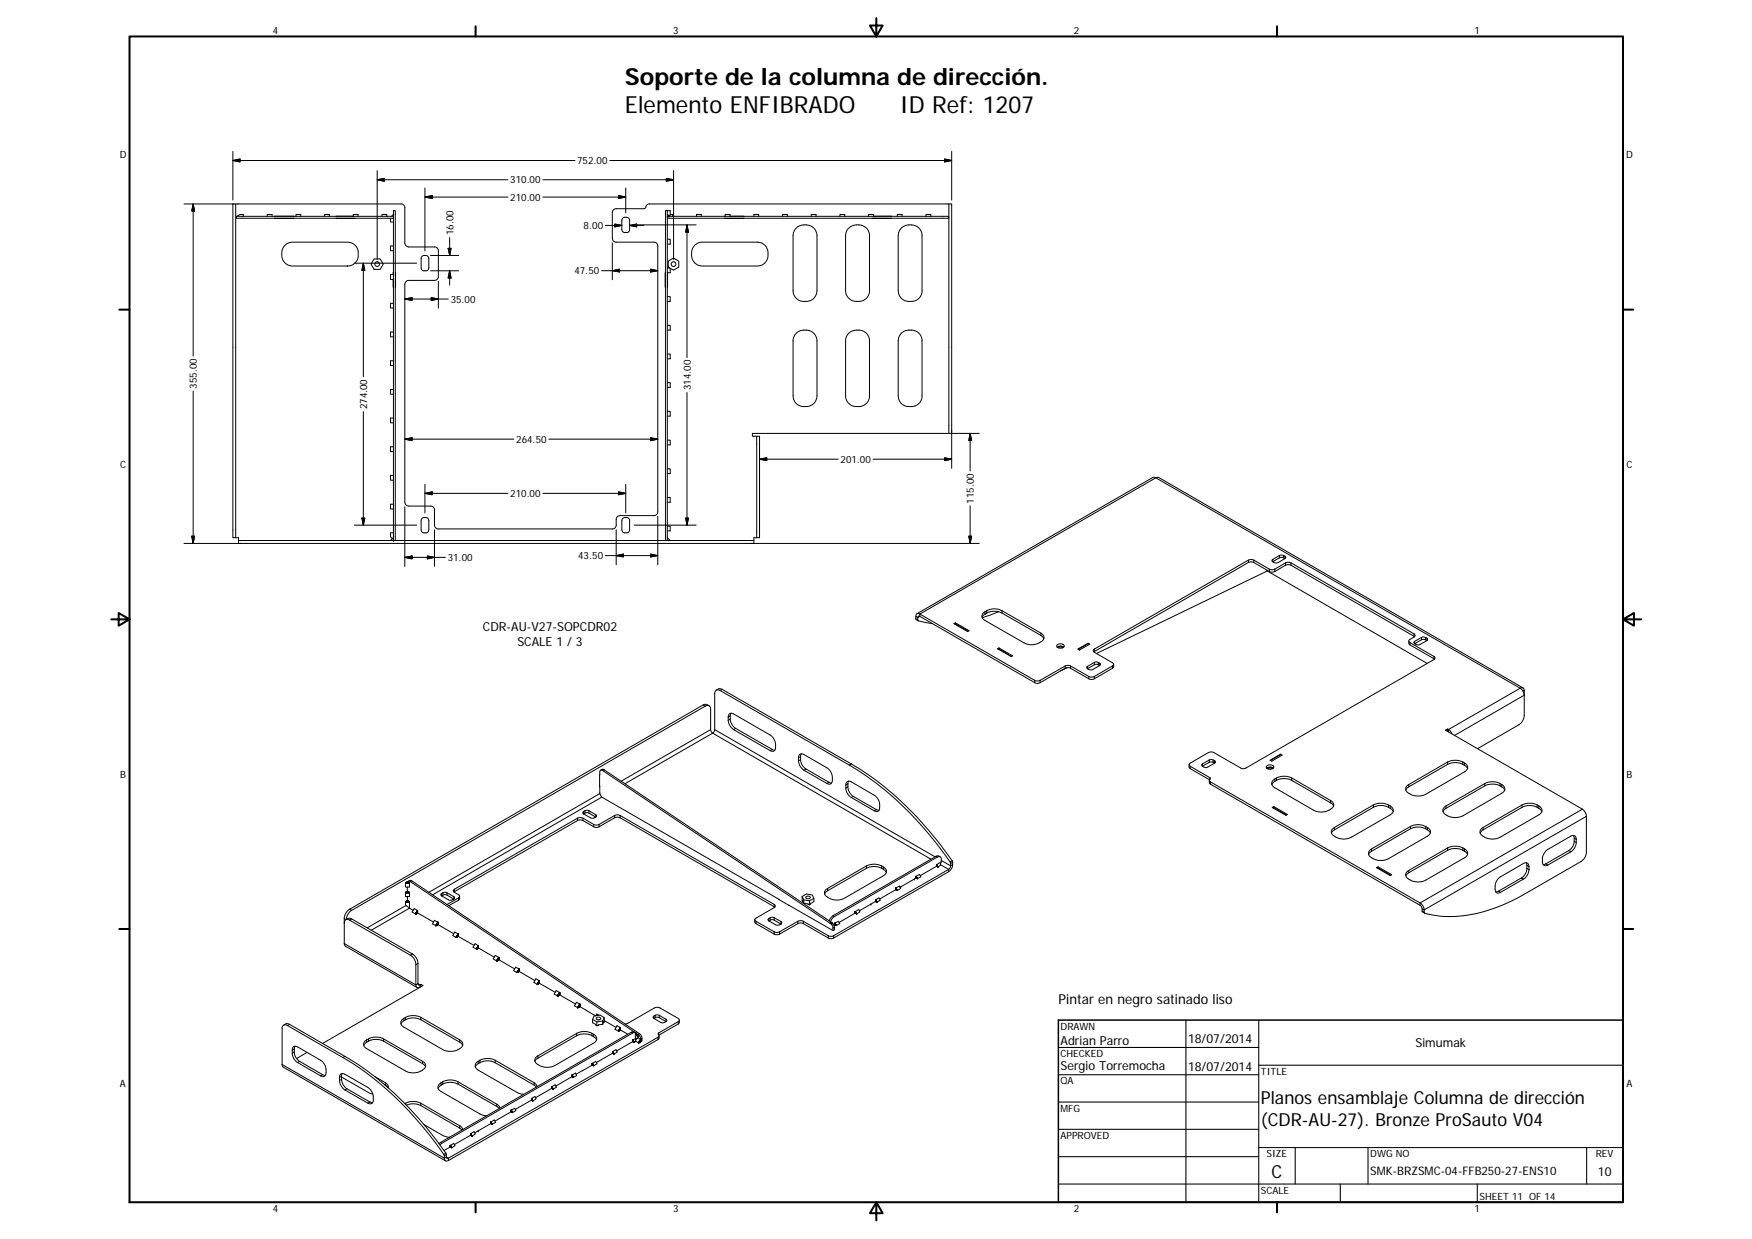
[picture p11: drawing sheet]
<svg xmlns="http://www.w3.org/2000/svg" width="420mm" height="297mm" viewBox="0 0 420 297" stroke-linecap="round" stroke-linejoin="round" font-family="sans-serif">
<g fill="none" stroke="#000" stroke-width=".24">
<path d="M55.8 36.3v11.7M55.8 38.5l1.8-.4v.7zM55.8 38.5h82.1M226.5 38.1l1.7 .4-1.7 .3zM228.2 36.3v11.7M228.2 38.5h-81.9M44.1 48.9h12M46.3 48.9v36.5M46.3 48.9l.4 1.7h-.7zM55.8 48.9h.7v80h-.7zM56.5 48.9h39.7a.87 .87 0 0 1 .9 .9v8.5a.98 .98 0 0 0 .9 .9h6.2a.87 .87 0 0 1 .9 .9v6.2a.9 .9 0 0 1-.9 .9h-6.2a.94 .94 0 0 0-.9 .9v52.3a.98 .98 0 0 0 .9 .9h5.3a.87 .87 0 0 1 .9 .9v3.7a.94 .94 0 0 0 .9 .9h41.7a.87 .87 0 0 0 1-.9v-1.4a.94 .94 0 0 1 .9-.9h8.1a.94 .94 0 0 0 .9-.9v-63.7a.9 .9 0 0 0-.9-.9h-9a.98 .98 0 0 1-1-1v-6.2a.94 .94 0 0 1 1-.9h6.6l.4-.1a1.13 1.13 0 0 1 1-1h71.8M56.8 51.9l.8-.5h.7v.5"/>
<path d="M64.1 51.9v-.5h1.1v.5M65.8 52.3h4.7M68.5 58.7l1.4-.6h13.4a2.89 2.89 0 0 1 2.7 2.5 2.89 2.89 0 0 1-2 3.1l-13.8 .1a2.9 2.9 0 0 1-2.6-2 2.9 2.9 0 0 1 .9-3.1zM70.5 51.8v.1M70.5 51.8l-4.7 .1M71 51.9v-.5h1.1v.5M77.8 51.9v-.5h1.2v.5M80.6 52.3h4.6M80.6 51.9l4.1-.1v-.4h1.2v.5M90.5 43.1l1.7-.3v.7zM90.5 43.1h31.3M90.5 40.9v21.3"/>
<path d="M91.6 51.9v-.5h1.1v.5M93.7 52.3v.9h.6M94.3 51.9h-37.6v.4h37.6M94.3 59h-.6v1.1h.6M94.3 51.4l-.4 .5M94.3 51.9h.1M101.9 45.1v15.1M101.9 47.2l1.7-.3v.7zM101.9 47.2h19.9M107.5 59.5h.7l-.4 1.8zM107.8 56.9v4.4M130.2 47.2h19.9"/>
<path d="M130.2 43.1h31.3M145.1 54h4M146.8 58.2v8.9M147.4 53.7l1.7 .3-1.7 .4zM148.3 46.9l1.8 .3-1.8 .4zM149.3 52.3l.4-.2h.8l.5 .5v2.6l-.5 .6h-.8l-.5-.4-.1-2.6zM150.1 45.1v5.9M151 54l1.7-.3v.7zM151 54h3.4M152.6 53.9h14.4M159.8 42.8l1.7 .3-1.7 .4zM160 51.9h.1"/>
<path d="M160 57.3h.7v1.2h-.7M160 50.5h.7v1M160 51.4l.5 .5h67v.4h-67.5M160.1 51.9h.3M160.3 51.6h.3M160.4 51.7l.9-.3v.5M160.4 51.9h.1M161.5 40.9v21.3M164.8 53.9v31.8M164.8 53.9l.3 1.7h-.7zM166.7 58.7l1.4-.6h13.5a2.89 2.89 0 0 1 2.6 2.5 2.89 2.89 0 0 1-2 3.1l-13.8 .1a2.91 2.91 0 0 1-2.5-2 2.91 2.91 0 0 1 .8-3.1zM167 51.9v-.5h1.2v.5"/>
<path d="M173.8 51.9l.1-.5h1.2v.5M173.8 52.3h4.6M178.4 51.8v.1M180.8 51.9v-.5h1.1v.5M187.7 51.9v-.5h1.1v.5M191 54.6a2.93 2.93 0 0 1 3.1-.6 2.93 2.93 0 0 1 1.8 2.5v13.2a2.9 2.9 0 0 1-2.7 2.6 2.9 2.9 0 0 1-3-2.3v-13.5l.3-1.2zM194.6 51.9v-.5h1.1v.5M201.4 51.9v-.5h1.2v.5M203.4 54.8a2.93 2.93 0 0 1 3.1-.8 2.93 2.93 0 0 1 2 2.5v13.2a2.88 2.88 0 0 1-2.8 2.6 2.88 2.88 0 0 1-2.9-2.6v-13.2l.1-.6zM208.3 51.9v-.5h1.2v.5M209.1 52.3h4.7M213.8 51.8v.1"/>
<path d="M215.2 51.9v-.5h1.1v.5M216 54.8a2.93 2.93 0 0 1 3.1-.8 2.93 2.93 0 0 1 2 2.5v13.2a2.89 2.89 0 0 1-2.6 2.6 2.89 2.89 0 0 1-3-2l-.1-13.8 .2-.9zM222.1 51.9v-.5h1.1v.5M227.6 48.9h.6v55h-.6zM85 63.1h14.9M87.1 63.1l.4 1.7h-.7zM87.1 63.1v27.2M89.7 62.1h1.5l.7 1.2-.7 1.3h-1.5l-.7-1.3zM94.3 67v1.9M94.3 65.3v.5M94.3 65.8h-.6v1.2h.6M94.3 79.6h-.6v1.2h.6"/>
<path d="M94.3 72.7h-.6v1.2h.6M94.8 65.3v3.6M97.1 71.7l1.7-.3v.6zM101.3 61.4a1.15 1.15 0 0 1 1.5 .2v2.6a.81 .81 0 0 1-1.1 .7l-.5-.1-.2-.6v-2.2zM103.2 61.3h6.8M103.2 64.9h6.8M103.4 71.4l1.7 .3-1.7 .3zM105.1 67.4v6.5M107.5 71.7h-10.4M107.8 64.9l.4 1.8h-.7zM107.8 64.9v3.5M144.3 64.9h13.4"/>
<path d="M146.8 64.9l1.8-.4v.7zM156 64.5l1.7 .4-1.7 .3zM159.6 65.3v3.6M160 71.1h.7v1.2h-.7M160 78h.7v1.1h-.7M160 64.2h.6M160.1 65.4l-.1 3.5M160.3 62.6l1.2-.7 1.3 .7v1.5l-1.3 .7-1.2-.7zM160.7 64.3v1.1h-.7M191 79.8a2.94 2.94 0 0 1 3.1-.6 2.94 2.94 0 0 1 1.8 2.5v13.2a2.92 2.92 0 0 1-2.6 2.6 2.92 2.92 0 0 1-3-2l-.1-13.8 .2-.9zM203.7 79.8a2.91 2.91 0 0 1 3-.6 2.91 2.91 0 0 1 1.8 2.5v13.2a2.92 2.92 0 0 1-2.2 2.6 2.92 2.92 0 0 1-3.2-1.4l-.3-1.2v-13.2l.2-.9zM216.3 79.8a2.91 2.91 0 0 1 3-.6 2.91 2.91 0 0 1 1.8 2.5v13.2a2.91 2.91 0 0 1-2.2 2.6 2.91 2.91 0 0 1-3.2-1.4l-.3-1.2v-13.2l.2-.9z"/>
<path d="M46.3 93.8v36.5M87.1 98.7v27.2M94.3 93.4h-.6v1.1h.6M94.3 86.5h-.6v1.1h.6M160 98.6h.7v1.2h-.7M160 84.9h.7v1.1h-.7M160 91.7h.7v1.2h-.7M164.8 94.1v31.8M94.3 107.1h-.6v1.1h.6M94.3 114h-.6v1.1h.6M94.3 100.2h-.6v1.2h.6M97.1 105.3l1.7-.4v.7z"/>
<path d="M97.1 105.3h26.1M101.9 116.1v6.9M101.9 118.3l1.7-.4v.7zM101.9 118.3h19.9M130.2 118.3h19.9M131.6 105.3h26.1M148.3 117.9l1.8 .4-1.8 .3zM150.1 116.1v6.9M156 104.9l1.7 .4-1.7 .3zM160 112.4h.7v1.1h-.7M160 105.5h.7v1.2h-.7M160 119.3h.7v1.1h-.7"/>
<path d="M181.5 104.6h.6v24.3h-.6zM182.1 110.1l1.8-.4v.7zM182.1 110.1h18.9M209.4 110.1h18.8M226.5 109.7l1.7 .4-1.7 .3zM227.6 103.9h-47.2v.7h1.1M228 103.9h6.8M228.2 103.2v9.1M232.7 103.9l.3 1.7h-.7zM232.7 103.9v9M277.2 114.6l87.4 50.4M277.2 114.6l-.7-.1-56.6 32.6"/>
<path d="M277.2 114.6l.7-.1 87.3 50.4M277.2 114.6l-56.6 32.6M44.1 130.3h13.8M46 128.5h.7l-.4 1.8zM56.5 128.9h.1a.41 .41 0 0 1 .5 0 .41 .41 0 0 1 .1 .5v.2M57.2 129.6h123.6v.7h-123.6zM85 125.9h14.9M86.8 124.2h.7l-.4 1.7zM94.3 128.9v-78.4h.5v79.1M94.3 129h.1M94.3 129v.3M94.3 129.3v.3"/>
<path d="M94.3 129.6h.1M94.3 128.9l-.6 .7M94.3 128.9v.7M94.3 120.9h-.6v1.1h.6M94.3 127.7h-.6v1l.4 .5M97.1 121.5v14.3M97.1 133.6l1.7-.3v.7zM97.1 133.6h9.7M101.3 124.2a1.15 1.15 0 0 1 1.5 .3v2.5a.79 .79 0 0 1-1.1 .7l-.5-.1-.2-.6v-2.2zM102.5 133.3l1.7 .3-1.7 .4zM104.2 127v8.8M147.8 133.2l1.7-.4v.7z"/>
<path d="M147.8 127v8.4M149.3 124.3l.4-.2h.8l.5 .5v2.6l-.5 .5h-.8l-.5-.3-.1-2.6zM152.1 125.9h14.9M156 132.8l1.7 .4-1.7 .3zM157.7 133.2h-12.5M157.7 123.8v11.6M160 129.5v-79h-.4v79.1M160 126.1h.7v1.2h-.7M160 129.5v.1M160 128.9l.7 .7M164.4 124.2h.7l-.3 1.7zM180.1 130.3h54.7"/>
<path d="M181.5 128.9h-.1a.41 .41 0 0 0-.5 0 .41 .41 0 0 0-.1 .5v.2M232.3 128.5h.7l-.3 1.8zM232.7 121.3v9M299.4 134.3l.6-.2 .7 .2M299.4 134.3l-37 21.3M299.4 134.9l-37 21.3M299.4 134.3v.6M299.4 134.9l.6-.2 .7 .2M300.7 134.3v.6M300.7 134.3l3.7 2.1M300.7 134.9l3.7 2.1M303.8 136.8l38.5 22.2"/>
<path d="M303.9 136.7l-.3 .4-40.6 19.6M304.4 136.4v.6M304.4 136.4l.5 .2 .8-.2M304.4 137l.5 .2 .8-.2M305.2 134.1l-.2 .2 .2 .4M305.2 134.1v.6M305.7 136.4v.6M306.8 133.7h1M306.8 133.7l-1.6 1M306.8 133.2h1M306.8 133.2l-1.6 .9M306.8 133.2v.5"/>
<path d="M307.8 133.7l.4 .2M307.8 133.2l.4 .1M307.8 133.2v.5M308.2 133.3l.1 .3-.1 .3M308.2 133.9l-1.7 1a1.11 1.11 0 0 1-1.3-.2M308.2 133.4v.5M308.3 134.9v.6M308.3 134.9l.5-.1 .8 .1M308.3 134.9l-2.6 1.5M308.3 135.5l.5-.1 .8 .1M308.3 135.5l-2.6 1.5M309.6 134.9v.6"/>
<path d="M309.6 134.9l29.5 17.1M309.6 135.5l29.5 17M219.6 148.3l.6 .5M219.6 147.8v.5M219.6 148.3l.5 .3M219.6 147.8l.5 .3 .5-.3M220.1 148.6l.1 .2 3.4 .7M220.6 147.8l-.3-.1-.2 .2v.7M220.6 147.2l27.5 15.9M220.6 147.8l27.5 15.9M220.6 147.2a.58 .58 0 0 0-.7-.1 .58 .58 0 0 0-.3 .7M220.6 147.2v.6"/>
<path d="M228.8 149.5l.3-.2 3.3 1.9-.4 .2zM229.1 149.3v.2M229.1 149.5l3.1 1.8M229.1 149.5l-.1 .1M236.2 146.7a1.1 1.1 0 0 0-.7 1 1.1 1.1 0 0 0 .7 1.1l9.4 5.3a3.7 3.7 0 0 0 4.7-1 1.14 1.14 0 0 0-.7-1.3M236.2 147.2l-.7 .8M236.2 146.7v.5M236.7 146.4l-.5 .3M236.7 146.4l.2-.1a3.9 3.9 0 0 1 3.4 .1M236.7 146.4v.6M236.7 147l-.5 .2M236.7 147a4.1 4.1 0 0 1 3.6 0"/>
<path d="M239.2 155.5l.4-.2 3.2 1.9-.3 .2zM239.4 146.7l-3.8 1.4M239.6 155.3v.3M239.6 155.6l3 1.8M239.6 155.6l-.2 .1M240.3 147l9.3 5.3M240.3 146.4l9.3 5.4M240.3 146.4v.6M249.6 151.8v.5M249.6 152.3l.7 .8M253.5 154.6h.1a.98 .98 0 0 1 1.6 .4 1.08 1.08 0 0 1-1.8-.1zM253.5 155.2l.2-.1a1.25 1.25 0 0 1 1.4 .1"/>
<path d="M253.8 155.3l.4-.2 .6 .2M255.4 159.7l-6 3.4M255.4 159.7l.5-.2 .8 .2M255.4 159.7v.5M256.7 159.7v.5M256.7 159.7l4.4 2.5M258.5 155.6l2.5-1.4 .4 .2-2.6 1.5zM260.8 159.8l-.2 .2 .2 .3M260.8 159.8v.5M261 154.2v.1M261 154.3l-2.4 1.4M261 154.3l.2 .2"/>
<path d="M262.4 159.4l.4-.1 .6 .1M262.4 158.8l.4-.1 .6 .1M262.4 159.4l-1.6 .9M262.4 155.6v.6M262.4 158.8l-1.6 1M262.4 155.6a.39 .39 0 0 0-.3 .4 .39 .39 0 0 0 .3 .4l4.4 2.5a.4 .4 0 0 1 .3 .4 .4 .4 0 0 1-.3 .4M262.4 158.8v.6M262.4 156.2l-.1 .1M263.4 159.4l.3 .2M263.4 158.8l.3 .2M263.4 158.8v.6M263.7 159l.2 .2-.2 .4"/>
<path d="M263.7 159.6l-1.6 .9a1.14 1.14 0 0 1-1.3-.2M263.7 159v.6M266.8 159.7v.5M266.8 159.7l-4.4 2.5M267.1 159.3l-.1 .6-.2 .3M337.9 153.7v.6l.2 .3M338.1 154.1v.5M338.1 154.1l5.8 3.3M338.1 154.6l5.8 3.3M339.1 152v.5M339.1 152a.4 .4 0 0 1 .3 .3 .4 .4 0 0 1-.3 .4l-1 .6a.41 .41 0 0 0-.2 .4 .41 .41 0 0 0 .2 .4M339.1 152.5l.1 .2"/>
<path d="M339.3 153.8l-.2 .2 .2 .3M339.3 153.8v.5M340.9 153.4h1M340.9 152.8l.4-.1 .6 .1M340.9 153.4l-1.6 .9M340.9 152.8l-1.6 1M340.9 152.8v.6M341.9 153.4l.3 .2M341.9 152.8l.3 .2M341.9 152.8v.6M342.2 153l.2 .2-.2 .4M342.2 153.6l-1.6 .9a1.14 1.14 0 0 1-1.3-.2"/>
<path d="M342.2 153v.6M343.9 157.4v.5M343.9 157.4a.4 .4 0 0 1 .2 .3 .4 .4 0 0 1-.2 .4l-45.1 26a1.19 1.19 0 0 1-1.3 0l-6.9-3.8-.8 .1-4.4 2.5a.4 .4 0 0 0-.2 .4 .4 .4 0 0 0 .2 .4M343.9 157.9l.1 .1M168.6 169l.5 .3M168.6 169l-84.7 49M168.6 169l.8-.1 .6 .3M169.1 169.3l-84.8 48.9M169.1 169.3a.79 .79 0 0 1 .9-.1 .79 .79 0 0 1 .4 .9v4.8M170.4 174.9l-21.4 12.4M170.4 174.9l.5 .9M170.9 175.8l52.4 30.2"/>
<path d="M170.9 175.8l-21 12.1M171.4 174.9l-.5 .9M171.4 174.9l52.8 30.5M172.7 165.5l31 17.9M172.7 165.5a.8 .8 0 0 0-.9 0 .8 .8 0 0 0-.4 .8v8.6M173.2 165.3l31 17.9M173.2 165.3l-.5 .2M173.2 165.3l-.7-.2-.7 .3M174.6 171.9v.8M174.6 171.9a.8 .8 0 0 1 .4-.8 .8 .8 0 0 1 .9 .1l8.8 5 .7 .6a3.1 3.1 0 0 1 .6 2.6 .75 .75 0 0 1-.5 .7 .75 .75 0 0 1-.8-.1M174.6 172.7l.2 .9 1.1 1.3M175.1 172.4l-.5 .3"/>
<path d="M175.1 171.6v.8M175.1 172.4l.5 1.4 .8 .8M175.1 171.6l-.5 .3M175.3 171l-.2 .6M175.9 174.9l8.8 5.1M176.4 174.6l-.5 .3M176.4 174.6l8.8 5.1M185.2 179.7l-.5 .3M185.2 179.7l.6 .2M248.1 163.1l.5 .2 .8-.2M248.1 163.1v.6M248.1 163.7l.5 .1 .8-.1"/>
<path d="M249.4 163.1v.6M255.4 160.2l-6 3.5M255.4 160.2l.5-.1 .8 .1M256 160.1l-1.7 .8M256.7 160.2l4.4 2.5M261.1 162.2v.5M261.1 162.2l.5 .1 .8-.1M261.1 162.7l.7 .2 .6-.2M262.4 162.2v.5M266.8 160.2l-4.4 2.5M347.1 174.8v.5M347.4 174.9l.8 1.1"/>
<path d="M347.4 174.9v.6M347.4 174.9l-.3-.1-.5 .2 32.9 19M364.6 165a2.19 2.19 0 0 1 .9 1.7l-16.7 9.6M364.6 165l-17.2 9.9M364.6 165a.59 .59 0 0 1 .6-.1 .59 .59 0 0 1 .3 .6M365.5 165.5v6l-.2 1-.5 .9-10.5 6.1M365.5 165.5l-.3 .2M138.5 196.2l-29.5 17M138.5 196.7l-29.5 17.1M138.5 196.2l.4-.2 .9 .2M138.5 196.7l.4-.1 .9 .1M138.5 196.2v.5"/>
<path d="M139.8 196.2l2.6 1.5M139.8 196.7l2.6 1.5M139.8 196.2v.5M139.9 195.1l1.7 .9a1.14 1.14 0 0 0 1.3-.1M139.9 194.6v.5M139.9 194.6l-.1 .2 .1 .3M140.3 194.9l-.4 .2M140.3 194.4v.5M140.3 194.4l-.4 .2M140.3 194.9h.9M140.3 194.4l.4-.2 .5 .2M141.2 194.9l1.7 1"/>
<path d="M141.2 194.4l1.7 .9M141.2 194.4v.5M142.4 197.7l.5 .1 .8-.1M142.4 198.2l.5 .2 .8-.2M142.4 197.7v.5M142.9 195.3v.6M142.9 195.3l.2 .2-.2 .4M143.7 197.7v.5M143.8 188.6l.1 1.8 .6 .8 42.3 24.5M143.9 190.2l-41.1 23.7M144.3 191.1l-40.6 23.4M144.4 184.5l.5 .1"/>
<path d="M144.4 184.5l-.4 .2M144.5 184.7l54.7 36.7M144.5 184.7a.41 .41 0 0 0-.4 0 .41 .41 0 0 0-.3 .4v3.5M144.6 184.4l-.2 .1M144.9 184.6l-.4 .1M144.9 184.6l54.6 36.6M147.4 196l-3.7 2.2M147.4 195.5l-3.7 2.2M147.4 195.5l.5-.2 .8 .2M147.4 196l.6-.1 .7 .1M147.4 195.5v.5M148.7 196l37 21.4"/>
<path d="M148.7 195.5l37 21.3M148.7 195.5v.5M191.5 182.4v.4a2.8 2.8 0 0 0 1.3 1.9M191.5 181.7v.7M191.5 181.7a.79 .79 0 0 1 .4-.9 .79 .79 0 0 1 .9 .1l5.5 3.2 .7 .6a3.2 3.2 0 0 1 .6 2.4 .8 .8 0 0 1-.4 .8 .8 .8 0 0 1-.9-.1M192 182.1a2.72 2.72 0 0 0 1.3 2.3M192 181.4l-.5 .3M192 182.1l-.5 .3M192 181.4v.7M192.2 180.7l-.2 .7M192.8 184.7l5.5 3.1M193.3 184.4l-.5 .3"/>
<path d="M193.3 184.4l5.5 3.1M198.8 187.5l-.5 .3M198.8 187.5l.6 .2M202.9 188.9l.3 1.2 1 1.1M202.9 188.2a.8 .8 0 0 1 .3-.8 .8 .8 0 0 1 1 .1l6 3.6a2.93 2.93 0 0 1 .8 2.5 .79 .79 0 0 1-.4 .9 .79 .79 0 0 1-.9-.1M202.9 188.2v.7M203.3 188.7l.5 1.4 .8 .8M203.3 187.9l-.4 .3M203.3 188.7l-.4 .2M203.3 187.9v.8M203.5 187.3l-.2 .6M203.7 183.4a79.1 79.1 0 0 1 24.1 23.3"/>
<path d="M204.2 183.2l-.5 .2M204.2 183.2a78.5 78.5 0 0 1 24.1 23.2M204.2 191.2l5.5 3.2M204.6 190.9l-.4 .3M204.6 190.9l5.6 3.2M210.2 194.1l-.5 .3M210.2 194.1l.6 .2M285.2 183.3v.7l.2 .3M285.4 183.7v.6M285.4 183.7l4.7 2.7M285.4 184.3l4.7 2.6M288.4 183.2l-.2 .2 .2 .3"/>
<path d="M288.4 183.2v.5M290 182.8h.9M290 182.2l.4-.1 .5 .1M290 182.8l-1.6 .9M290 182.2l-1.6 1M290 182.2v.6M290 187.1v.6l.3 .3M290.1 186.4v.4M290.1 186.4l.2 .2a.47 .47 0 0 0 0 .9M290.3 187.5v.5M290.3 187.5l50.3 29M290.3 188l50.3 29"/>
<path d="M290.9 182.8l.4 .1M290.9 182.2l.4 .2M290.9 182.2v.6M291.3 182.4l.2 .2-.2 .3M291.3 182.9l-1.6 1a1.11 1.11 0 0 1-1.3-.2M291.3 182.4v.5M303.8 184.2l.8-.3 .8 .3M303.9 183.6a1.01 1.01 0 0 1 1.6 .4l-.2 .2a.96 .96 0 0 1-1.6-.4zM304.1 184.3l.3-.1 .7 .1M304.6 182.3l2.5-1.5 .4 .2-2.5 1.5zM305.1 193.6l.4-.2 3.2 1.9-.3 .2zM305.5 193.4v.2"/>
<path d="M305.5 193.6l3 1.8M305.5 193.6l-.2 .1M305.7 186.8a1.11 1.11 0 0 0-.7 1 1.11 1.11 0 0 0 .7 1.1l9.3 5.3a3.6 3.6 0 0 0 4.9-1.1l-.3-.8-.5-.4M305.7 187.3l-.7 .8M305.7 186.8v.5M306.1 186.5l-.4 .3M306.1 186.5v.6M306.1 187.1l-.4 .2M306.1 187.1a4 4 0 0 1 3.7 0M306.1 186.5a4.1 4.1 0 0 1 3.7 0M307.1 180.8v.1M307.1 180.9l.3 .2"/>
<path d="M307.1 180.9l-2.4 1.4M309.8 186.5l9.3 5.4M309.8 186.5v.6M309.8 187.1l9.3 5.4M319.1 192.5l.7 .7M319.1 191.9v.6M320 198.4v.5M320 198.9l-.7 .8M329.3 193.6l.3-.2a4 4 0 0 1 3.4 .2M329.3 193v.6M329.3 193a4.1 4.1 0 0 1 3.7 0M329.3 193l-9.3 5.4"/>
<path d="M329.3 193.6l-9.3 5.3M333 193v.6M333 193l.4 .2M333 193.6l.4 .2M333.4 193.2a1.14 1.14 0 0 1 .7 1.1 1.14 1.14 0 0 1-.7 1l-9.3 5.4a3.7 3.7 0 0 1-4.8-1 1.11 1.11 0 0 1 .7-1.3M333.4 193.8l.7 .8M333.4 193.2v.6M337.9 188.6l-.8 .8M337.9 188.1v.5M338.3 198.7l.4-.2a4.1 4.1 0 0 1 3.2 .2M338.3 198.1v.6M338.3 198.1l.4-.2a4 4 0 0 1 3.2 .2"/>
<path d="M338.3 198.1l-9.4 5.4M338.3 198.7l-9.4 5.4M341.9 198.1v.6M341.9 198.1l.4 .3M341.9 198.7l.4 .2M342.3 198.4a1.11 1.11 0 0 1 .8 1 1.11 1.11 0 0 1-.8 1.1l-9.3 5.4a3.7 3.7 0 0 1-4.8-1 1.15 1.15 0 0 1 .7-1.4M342.3 198.9l.7 .8M342.3 198.4v.5M346.8 193.2v.6M346.8 193.8l-.8 .8M347.2 182.7l-9.3 5.4M347.2 183.3l.2-.1a3.9 3.9 0 0 1 3.4 .1"/>
<path d="M347.2 182.7v.6M347.2 183.3l-9.3 5.3M347.2 182.7l.5-.2a4.1 4.1 0 0 1 3.1 .2M350.8 182.7l.4 .2M350.8 183.3l.4 .2M350.8 182.7v.6M351.2 182.9a1.12 1.12 0 0 1 .8 1.1 1.12 1.12 0 0 1-.8 1l-9.3 5.4a3.7 3.7 0 0 1-4.8-1 1.16 1.16 0 0 1 .8-1.3M351.2 183.5l.7 .8M351.2 182.9v.6M355.7 198.4v.5M355.7 198.9l-.7 .8M356.1 187.9l-9.3 5.3"/>
<path d="M356.1 188.4l-9.3 5.4M356.1 187.9a4 4 0 0 1 3.6 0M356.1 188.4l1.6-.4h1l1 .4M356.1 187.9v.5M359.7 187.9l.4 .2M359.7 188.4l.4 .2M359.7 187.9v.5M360.1 188.1a1.11 1.11 0 0 1 .8 1 1.11 1.11 0 0 1-.8 1.1l-9.3 5.4a3.9 3.9 0 0 1-4.8-1 1.2 1.2 0 0 1 .8-1.4M360.1 188.6l.8 .8M360.1 188.1v.5M365 193.6l-9.3 5.3M365 193l-9.3 5.4"/>
<path d="M365 193.6l.2-.2a4 4 0 0 1 3.4 .2M365 193v.6M365 193l1.4-.4a3.8 3.8 0 0 1 2.2 .4M368.6 193l.5 .2M368.6 193.6l.5 .2M368.6 193v.6M369.1 193.2a1.12 1.12 0 0 1 .7 1.1 1.12 1.12 0 0 1-.7 1l-9.4 5.4a3.8 3.8 0 0 1-4.7-1 1.16 1.16 0 0 1 .7-1.3M369.1 193.8l.7 .8M369.1 193.2v.6M379.5 194l-38.9 22.5M379.5 194l.1 .1a2.24 2.24 0 0 1 .8 1.6M380.4 195.7l-38.9 22.4"/>
<path d="M380.4 195.7v8.6a2.8 2.8 0 0 1-1.3 2.2l-13.2 7.7a34 34 0 0 1-21.6 5.3l-2.6-.6-.2-.2M83.9 218l.4 .2M83.9 218l-.4 .2a2.67 2.67 0 0 0-.9 2M84.3 218.2l-.9 1.1-.4 1.1M97.2 211.7v1h1v-1M97.2 216.2v.8l1 .7M97.2 214v.9h1v-.9M97.2 211.7h1M97.2 216.2h1M97.2 214h1M97.2 211.7l.5-.2 .5 .2zM97.2 216.2l.5-.3 .5 .3z"/>
<path d="M97.2 214l.5-.3 .5 .3zM97.4 217.1l-9.3 5.3M97.7 214.9v.3M97.7 215.2v.7M97.7 212.7v1M97.7 215.9l-.5 .3M97.7 215.9l.5 .3M98.2 211.7l-.5-.2-.5 .2M98.2 214l-.5-.3-.5 .3M98.2 216.2v1.5M98.2 217.7l.9 .5M98.2 217.7l-9.2 5.3"/>
<path d="M98.4 211.4l54.6 36.6M98.4 211.4l-.3-.2-.3 .3M98.7 211.2l-.3 .2M98.7 211.2l-.4-.1-.4 .2M98.7 211.2l54.7 36.6M100.1 218.3v.6l-.4 .2zM100.1 218.9l3.8 2.1M100.1 218.3l-.8-.5-.5 .9 .9 .4M100.1 218.3l-.4 .8M100.1 218.9l-.4 .2M100.1 218.3v.6M105.9 214.8l1.6 .9a1.14 1.14 0 0 0 1.3-.2"/>
<path d="M105.9 214.2v.6M105.9 214.2l-.2 .2 .2 .4M106.2 214.6l.4-.1 .6 .1M106.2 214.6l-.3 .2M106.2 214v.6M106.2 214l-.3 .2M106.2 214l.4-.1 .6 .1M107.2 214.6l1.6 .9M107.2 214l1.6 1M107.2 214v.6M108.8 215v.5M108.8 215l.2 .2-.2 .3"/>
<path d="M109 213.2a.4 .4 0 0 0-.3 .4 .4 .4 0 0 0 .3 .3l1 .6a.41 .41 0 0 1 .2 .4 .41 .41 0 0 1-.2 .4M109 213.8h-.2M109 213.2v.6M110 215.8l-2.4 1.3M110 215.3l-2.8 1.6M110 215.3v.5M110.2 214.9v.6l-.2 .3M185.7 217.4l.1 .1M185.7 216.8a.4 .4 0 0 1 .2 .4 .4 .4 0 0 1-.2 .4l-4.4 2.5a.39 .39 0 0 0-.3 .4 .39 .39 0 0 0 .3 .4M185.7 216.8v.6M186.8 215.6l2.5 1.4M189.2 217.1l10.6 6"/>
<path d="M192.4 214.9l.1 1.2M192.4 214.9l.4 .8M192.4 214.9l1-.6 1.4 .3 .4 .8-1 .6M192.5 216.1v-.2l.3 .6M192.5 216v.1M192.8 215.7l1.4 .3M192.8 216.5l1.4 .4M192.8 215.7v.8M193.3 215a.53 .53 0 0 1 .6-.2 .53 .53 0 0 1 .4 .5l-.4 .2a.42 .42 0 0 1-.4-.1 .42 .42 0 0 1-.2-.4zM194.2 216v.9M195.2 215.4v.8l-1 .7M198.5 213.6l-.8 .7"/>
<path d="M198.5 213v.6M199.8 219.5l-.7 .7-.2 .6M199.8 219.5l.3 .3M200.1 219.8l-.5 .4-.4 .8M205.1 218.5l.4 .6M205.1 218.5v.4M205.1 218.9l.4 .2M205.1 218.5l.8-.4 .4 .5-.8 .5M205.1 218.9l-3.9 2.2M205.1 218.5l.4 .6-.4-.2zM207.8 207.6l.2-.1a4 4 0 0 1 3.4 .1M207.8 208.2l-9.3 5.4"/>
<path d="M207.8 207.6v.6M207.8 208.2l.5-.2a3.9 3.9 0 0 1 3.1 .2M207.8 207.6l-9.3 5.4M208.9 216.7l-2.8 1.7M208.9 216.7h.1M210 216.1l-1.1 .6M210 215.7l.3 .6-.3-.2zM210 215.7l.3 .6M210 215.7v.4M210 216.1l.3 .2M210 215.7l.8-.4 .3 .5-.8 .5M211.4 207.6v.6"/>
<path d="M211.4 207.6l.4 .3M211.4 208.2l.4 .2M211.8 208.4l.8 .8M211.8 207.9a1.11 1.11 0 0 1 .8 1 1.11 1.11 0 0 1-.8 1.1l-9.3 5.3a3.7 3.7 0 0 1-4.8-1 1.19 1.19 0 0 1 .8-1.3M211.8 207.9v.5M214.9 212.9l.3 .6M214.9 212.9v.4M214.9 213.3l-3.9 2.2M214.9 212.9l.3 .6-.3-.2zM214.9 213.3l.3 .2M214.9 212.9l.8-.5 .3 .6-.8 .5M216 212.6l-.2 .1"/>
<path d="M216 212.6h.1M219.3 210.7h.1M219.3 210.7l-3.3 1.9M219.7 210.5l-.4 .2M219.7 210.1l.3 .6M219.7 210.1v.4M219.7 210.1l.3 .6-.3-.2zM219.7 210.5l.3 .2M219.7 210.1l.8-.5 .3 .6-.8 .5M224.5 205.3l.3 .2M224.5 205.3l-24.7 14.2M224.5 205.3l.5-.1 .5 .2"/>
<path d="M224.6 207.3l.3 .6M224.6 207.3v.4M224.6 207.7l-3.9 2.2M224.6 207.3l.3 .6-.3-.2zM224.6 207.7l.3 .2M224.8 205.5a.67 .67 0 0 1 .8 0 .67 .67 0 0 1 .2 .9l-.1 .3M224.8 205.5l-24.7 14.3M225.5 207.3l2 1.1M225.7 206.7l-.3 .8-.5 .4M225.7 206.7l-1.1 .6M225.8 206.3l2.2 1.3 .5-.3M227.5 209l-27.6 15.9"/>
<path d="M227.5 208.4l-27.6 15.9M227.5 208.4v.6M227.8 206.7l.2 .3M228 207l-.1 1-.4 .4M228.3 206.4l.2 .3M228.3 206.4l-.5 .3M228.5 206.7v.6M228.5 207.3a2.21 2.21 0 0 1-1 1.7M228.5 206.7l-.5 .3M328.9 203.5v.6M328.9 204.1l-.7 .8M330.1 208l.4-.2 3.2 1.9-.3 .2z"/>
<path d="M330.5 207.8v.3M330.5 208.1l3.1 1.7M330.5 208.1l-.2 .1M337.9 208.7v.5M337.9 209.2l-.8 .8M340.6 216.5v.5M340.6 217l.4 .9M340.6 216.5a2.05 2.05 0 0 1 .9 1.6M341 218.4l.6 .5M341 218.4l.5 .3M341 217.9l.5 .2M341 217.9v.5"/>
<path d="M341.5 218.1v.6M347.2 203.3l-9.3 5.4M347.2 203.9a4 4 0 0 1 3.6 0M347.2 203.3v.6M347.2 203.9l-9.3 5.3M347.2 203.3a4.1 4.1 0 0 1 3.6 0M350.8 203.3l.4 .2M350.8 203.9l.4 .2M350.8 203.3v.6M351.2 204.1l.7 .8M351.2 203.5v.6M351.2 203.5a1.12 1.12 0 0 1 .8 1.1 1.12 1.12 0 0 1-.8 1l-9.3 5.4a3.8 3.8 0 0 1-4.8-1 1.19 1.19 0 0 1 .8-1.3"/>
<path d="M359.4 213.7l-.7 .1M359.4 213.7l.4 .2M364.9 210.5l-5.5 3.2M364.9 210.5l.4 .3M365.3 210.8l-5.5 3.1M366 206.8l.2 .7M366.2 208.2l.5 .3M366.2 208.2l-.5 1.4-.8 .9M366.2 207.5l.5 .3M366.2 207.5v.7M366.7 207.8a.81 .81 0 0 0-.4-.9 .81 .81 0 0 0-1 .1l-5.6 3.3-.6 .5a3.2 3.2 0 0 0-.5 2.4 .78 .78 0 0 0 .3 .8 .78 .78 0 0 0 .9-.1M366.7 207.8v.7"/>
<path d="M366.7 208.5l-.4 1.2-1 1.1M370.7 207.1l-.6 .2M370.7 207.1l.5 .3M376.2 203.9l-5.5 3.2M376.2 203.9l.5 .3M376.7 204.2l-5.5 3.2M377.3 200.3l.2 .6M377.5 200.9l.5 .3M377.5 200.9v.8M377.5 201.7l.5 .3M377.5 201.7a2.72 2.72 0 0 1-1.3 2.2M378 202v.4a2.8 2.8 0 0 1-1.3 1.8"/>
<path d="M378 201.2a.8 .8 0 0 0-.4-.8 .8 .8 0 0 0-.9 0l-5.5 3.2-.7 .7a3.1 3.1 0 0 0-.6 2.4 .8 .8 0 0 0 .4 .8 .8 .8 0 0 0 .9-.1M378 201.2v.8M82.6 220.2v6M82.6 226.2l.2 .6 17.2 9.9M82.6 226.2l17.1 9.9M82.6 220.2l.4 .3M83.9 220.6a.79 .79 0 0 0-.9-.1 .79 .79 0 0 0-.4 .8M83.9 220.6l14.5 8.4M84.3 220.3l-.4 .3M84.3 220.3l-.6-.2-.8 .4M84.3 220.3l14.6 8.4M98.4 229l.6 .4a2.73 2.73 0 0 1 .7 1.9"/>
<path d="M98.9 228.7l-.5 .3M98.9 228.7l.6 .5a2.63 2.63 0 0 1 .7 1.8M99.7 231.3v4.8M100.2 235.8l-.5 .3M100.2 231l-.5 .3M100.2 235.8l.1 .3h.4M100.2 231v4.8M100.2 235.8l.5 .3M100.7 236.1l.3-.1 .5 .3-24.1 13.8M100.7 236.1v.6a.6 .6 0 0 1-.7 0 .6 .6 0 0 1-.3-.6M101 236v.5M105 221.1v.6l-.5 .2z"/>
<path d="M105 221.1l-.8-.5-.5 .9 .8 .4M105 221.1l-.5 .8M105 221.7l-.5 .2M105 221.1v.6M105 221.7l3.8 2.2M109.9 223.9v.6l-.5 .2zM109.9 224.5l3.8 2.2M109.9 223.9v.6M109.9 223.9l-.8-.5-.5 .9 .8 .4M109.9 223.9l-.5 .8M109.9 224.5l-.5 .2M114.7 226.7v.6l-.4 .2z"/>
<path d="M114.7 226.7l-.8-.4-.5 .8 .9 .4M114.7 226.7l-.4 .8M114.7 227.3l-.4 .2M114.7 226.7v.6M114.7 227.3l3.8 2.2M119.6 230.1l3.8 2.2M119.6 229.5v.6l-.5 .3zM119.6 229.5l-.8-.5-.5 .9 .8 .5M119.6 229.5l-.5 .9M119.6 230.1l-.5 .3M119.6 229.5v.6M124.5 232.9l3.8 2.2"/>
<path d="M124.5 232.3v.6l-.5 .3zM124.5 232.3l-.8-.4-.5 .8 .8 .5M124.5 232.3l-.5 .9M124.5 232.9l-.5 .3M124.5 232.3v.6M129.3 235.7l3.8 2.2M129.3 235.1v.6l-.4 .3zM129.3 235.1l-.8-.4-.5 .8 .9 .5M129.3 235.1l-.4 .9M129.3 235.7l-.4 .3M129.3 235.1v.6M134.2 238.5l3.8 2.2"/>
<path d="M134.2 237.9v.6l-.5 .3zM134.2 237.9l-.8-.4-.5 .8 .8 .5M134.2 237.9l-.5 .9M134.2 238.5l-.5 .3M134.2 237.9v.6M181 220.5v.5l.3 .4M181.3 221.4l4.4 2.5M181.3 220.9l4.4 2.5M181.3 220.9v.5M184.4 220.2v.6M184.4 220.8l1.6 .9a1.25 1.25 0 0 0 1.3-.2M184.4 220.2l-.2 .2 .2 .4"/>
<path d="M184.7 220.6l.4-.1 .6 .1M184.7 220.6l-.3 .2M184.7 220v.6M184.7 220l-.3 .2M184.7 220l.4-.1 .6 .1M185.7 223.9l.4 .2 .9-.2M185.7 223.4l.4 .1 .9-.1M185.7 220.6l1.6 .9M185.7 220v.6M185.7 223.4v.5M185.7 220l1.6 .9M187 223.4v.5"/>
<path d="M187.3 220.9v.6M187.3 220.9l.2 .3-.2 .3M191.3 221.4l-4.3 2.5M191.3 220.9l-4.3 2.5M191.3 221.4l.5-.1 .8 .1M191.3 220.9l.5-.2 .8 .2M191.3 220.9v.5M192.6 220.9v.5M192.6 221.4l6 3.5M192.6 220.9l6 3.4M198.6 224.3l.5 .2 .8-.2M198.6 224.9l.5 .1 .8-.1"/>
<path d="M198.6 224.3v.6M199.1 221.3l.4-.2v.4zM199.2 221.4l.4 .6 .2 .5M199.4 221.1h.1M199.5 221.1v.1M199.5 221.2l.5 .6 .1 .5M199.5 221.2l-.3 .2M199.8 222.5v.6M199.9 224.3v.6M200.1 222.3l-.3 .2M200.1 222.3v.6l-.3 .2M200.2 221.3l.4 .6-.4-.2z"/>
<path d="M200.2 221.7l-.2 .2M200.2 221.3l.4 .6M200.2 221.3v.4M200.2 221.7l.4 .2M200.2 221.3l.9-.4 .3 .5-.8 .5M67.7 255.2l.2 .6 38.9 22.5M67.7 255.2l38.9 22.5M68.9 245.9a.78 .78 0 0 0-.9-.1 .78 .78 0 0 0-.3 .8v8.6M68.9 245.9l13.3 7.6M69.4 245.6l13.3 7.7M69.4 245.6l-.5 .3M69.4 245.6l-.6-.2-.8 .4"/>
<path d="M70.1 251.8v.7M70.1 251.8a.78 .78 0 0 1 .4-.9 .78 .78 0 0 1 .9 .1l5.7 3.3 .5 .5a3.2 3.2 0 0 1 .5 2.8 .77 .77 0 0 1-1.2 .3M70.1 252.5l.4 1.4 .9 .8M70.6 252.2l-.5 .3M70.6 251.5v.7M70.6 252.2a2.72 2.72 0 0 0 1.3 2.3M70.6 251.5l-.5 .3M70.7 250.8l-.1 .7M71.4 254.7l5.5 3.2M71.9 254.5l5.5 3.1M71.9 254.5l-.5 .2M73.6 252.3l-2.5 1.5"/>
<path d="M77.4 257.6l-.5 .3M77.4 257.6l.6 .2M81.4 259l.2 1 1.1 1.3M81.4 258.3v.7M81.4 258.3a.8 .8 0 0 1 .4-.8 .8 .8 0 0 1 .9 0l5.5 3.2 .7 .7a2.97 2.97 0 0 1 .6 2.3 .79 .79 0 0 1-.4 .9 .79 .79 0 0 1-.9-.1M81.9 258l-.5 .3M81.9 258.8l-.5 .2M81.9 258v.8M81.9 258.8l.4 1.4 .9 .8M81.9 258.2l6.7 3.8 .8 .3M82.1 257.4l-.2 .6M82.2 253.5a77.6 77.6 0 0 1 24.2 23.3"/>
<path d="M82.7 253.3a78.4 78.4 0 0 1 24.2 23.1M82.7 253.3l-.5 .2M87.9 249.9l-.7 .7M87.9 249.3a1.12 1.12 0 0 0-.7 1 1.12 1.12 0 0 0 .7 1.1l9.4 5.4a3.8 3.8 0 0 0 4.7-1 1.14 1.14 0 0 0-.7-1.4M87.9 249.3v.6M88.4 249.1a3.9 3.9 0 0 1 3.6 0M88.4 249.1v.5M88.4 249.6a4.1 4.1 0 0 1 3.6 0M88.4 249.6l-.5 .3M88.4 249.1l-.5 .2M89.9 258.1l2.5 1.5M92 249.1v.5"/>
<path d="M92 249.6l9.3 5.4M92 249.1l9.3 5.3M92.4 259.6v.5M92.4 259.6a1.29 1.29 0 0 1 .7 1.2M96.9 244.7l-.8 .8M96.9 244.1a1.12 1.12 0 0 0-.8 1.1 1.12 1.12 0 0 0 .8 1.1l9.3 5.3a3.7 3.7 0 0 0 4.8-1 1.16 1.16 0 0 0-.8-1.3M96.9 244.1v.6M97.3 244.5l.2-.1a3.9 3.9 0 0 1 3.4 .1M97.3 243.9v.6M97.3 243.9l1.6-.4 1.3 .1 .7 .3M97.3 243.9l-.4 .2M97.3 244.5l-.4 .2"/>
<path d="M100.9 243.9v.6M100.9 244.5l9.3 5.4M100.9 243.9l9.3 5.4M101.3 255l.7 .8M101.3 254.4v.6M105.8 259.6a1.12 1.12 0 0 0-.8 1 1.12 1.12 0 0 0 .8 1.1l9.5 5.5 1.4 .3M105.8 259.6v.5M106.2 259.9l1.7-.4 1.2 .1 .7 .3M106.2 259.4v.5M106.2 259.4l.2-.2a4 4 0 0 1 3.4 .2M106.2 259.4l-.4 .2M106.2 259.9l-.4 .2"/>
<path d="M109.8 259.4v.5M109.8 259.9l9.4 5.4M109.8 259.4l9.4 5.3M110.2 249.9l.8 .7M110.2 249.3v.6M114.7 255l-.7 .8M114.7 254.4a1.12 1.12 0 0 0-.8 1.1 1.12 1.12 0 0 0 .8 1.1l9.5 5.4 1.4 .3M114.7 254.4v.6M115.1 254.8l.2-.1a4 4 0 0 1 3.5 .1M115.1 254.2v.6M115.1 254.2l1.7-.4h.9l1.1 .4M115.1 254.2l-.4 .2"/>
<path d="M115.1 254.8l-.4 .2M118.8 254.2v.6M118.8 254.8l9.3 5.3M118.8 254.2l9.3 5.4M128.1 259.6v.5M128.1 259.6l.5 .4 .2 .5M129 253.7l-.7 .7M129 253.1v.6M137.2 258.1l-3.9 2.3M137.2 257.7l.3 .6-.3-.2zM137.2 258.1l.3 .2M137.2 257.7l.8-.4 .3 .5-.8 .5"/>
<path d="M137.2 257.7l.3 .6M137.2 257.7v.4M138.3 247.7a4.1 4.1 0 0 1 3.7 0M138.3 248.3l-9.3 5.4M138.3 247.7v.6M138.3 247.7l-9.3 5.4M138.3 248.3a3.9 3.9 0 0 1 3.7 0M139.1 241.3l3.7 2.2M139.1 240.7v.6l-.5 .3zM139.1 240.7l-.9-.4-.4 .8 .8 .5M139.1 240.7l-.5 .9M139.1 241.3l-.5 .3"/>
<path d="M139.1 240.7v.6M139.7 256.7h.1M139.7 256.6l-1.5 .9M140.7 242.2l-.1 .1M140.7 242.3h.1M142 248.3l.4 .2M142 247.7v.6M142 247.7l.4 .3M142.1 254.9l.3 .6-.3-.2zM142.1 254.9l.8-.4 .3 .5-.8 .5M142.1 254.9l.3 .6M142.1 254.9v.4l.3 .2"/>
<path d="M142.1 255.3l-2.4 1.4M142.1 244.4l1 .6M142.1 244.4l.4-.8 1.4-.2 1 .6-.4 .8M142.1 244.4v.8l1 .7M142.4 248a1.11 1.11 0 0 1 .7 1 1.11 1.11 0 0 1-.7 1.1l-9.4 5.4a3.6 3.6 0 0 1-4.8-1.2l.3-.7 .5-.5M142.4 248.5l.7 .8M142.4 248v.5M143 244l.4-.1a.43 .43 0 0 1 .5 0 .43 .43 0 0 1 .1 .4l-.2 .1a.45 .45 0 0 1-.5 .1 .45 .45 0 0 1-.3-.5zM143.1 245v.9M143.6 243.4l-.5-.3-.2 .4M144.5 244.8v.8M144.5 244.8l-1.4 .2"/>
<path d="M144.5 245.6l-1.4 .3M144.8 245v.1M144.8 245.1v-.2l-.3 .7M144.9 244l-.1 1.1M144.9 244.7l2.8 1.6M146.9 252.5l-3.9 2.2M146.9 252.1l.3 .6-.3-.2zM146.9 252.5l.3 .2M146.9 252.1l.8-.4 .3 .5-.8 .5M146.9 252.1l.3 .6M146.9 252.1v.4M148.8 246.4v.5l-.5 .3z"/>
<path d="M148.8 246.4l-.8-.5-.5 .9 .8 .4M148.8 246.9l1.8 1M148.8 246.4l-.5 .8M148.8 246.9l-.5 .3M148.8 246.4v.5M151.4 247.5l.4-.1 .6 .2M151.4 247.5l.3 .2M151.4 247.5l-45.8 26.4M151.7 247.7l-45.8 26.4M151.7 247.7l.5-.2 .4 .3M151.8 249.7l-3.9 2.2M151.8 249.3l.3 .6-.3-.2z"/>
<path d="M151.8 249.7l.3 .2M151.8 249.3l.3 .6M151.8 249.3v.4M152.4 247.6l.6 .8v.4M152.4 247.6l.6 .8-.3-.2zM152.4 249.6l.8 .4M152.5 248.9l-.7 .4M152.5 249.1h.1M152.6 248.9l-.2 .8-.3 .2M152.6 247.8l-.2-.2v1.3l.6-.1M152.6 247.8l.2 .3M152.7 248.9l-.3 .5"/>
<path d="M153 248.8l.7 .4M153 248l.5 .6 .2 .5M153.4 247.8l.4 .4 .2 .7M153.4 247.8l-.4 .2M153.7 249.2v.5l-.5 .3zM153.7 249.1v.6M153.7 249.2l-.5 .8M153.7 249.7l-.5 .3M154 248.9l-.3 .2M154 248.9v.7l-.3 .1M156.8 243.6v.6M156.8 244.2l1.6 .9a1.11 1.11 0 0 0 1.3-.2"/>
<path d="M156.8 243.6l-.2 .2 .2 .4M157.1 243.4v.6M157.1 244l-.3 .2M157.1 243.4l-.3 .2M157.1 244l.5-.1 .5 .1M157.1 243.4l.5-.1 .5 .1M157.8 248.7l-50.3 29M157.8 248.7v.5M157.8 249.2l-50.3 29M158 247.6l-.2 .2a.46 .46 0 0 1 .3 .5 .46 .46 0 0 1-.3 .4M158 247.7v.3M158.1 248.3v.6l-.3 .3"/>
<path d="M158.1 243.4v.6M158.1 244l1.6 .9M158.1 243.4l1.6 1M159.7 244.4v.5M159.7 244.4l.2 .2-.2 .3M162.7 245.5l-4.7 2.7M162.7 244.9l-4.7 2.7M162.7 244.9a.41 .41 0 0 0 .2-.4 .41 .41 0 0 0-.2-.3l-4.4-2.6-.9-.1-7 3.9-.5 .1M162.7 244.9v.6M162.9 244.5v.7l-.2 .3M82.7 261.3l5.5 3.2M83.2 261l-.5 .3"/>
<path d="M83.2 261l5.5 3.2M88.7 264.2l-.5 .3M88.7 264.2l.7 .2M92.2 260.1h.2M92.4 260.1l.7 .7M97.3 264.5v.3M97.3 264.5a4.1 4.1 0 0 1 3.6 0M97.3 264.5l-.2 .1M97.5 265a4 4 0 0 1 3.4 .1M100.9 264.5v.6M100.9 265.1l9.3 5.3M100.9 264.5l9.3 5.4"/>
<path d="M101.7 269.6l4.5 2.6 1.6 .4M105.6 273.9l.3 .2M105.6 273.9l-.3 .3M105.8 260.1l-.7 .8M105.9 274.1l-.4 .4M106.4 276.8l.2 .3M106.6 277.7a.59 .59 0 0 0 .2 .6 .59 .59 0 0 0 .7-.1M106.6 277.1v.6M106.9 276.4l-.5 .4M106.9 276.4l.1 .4M107 276.8l-.4 .3M107 277.4l-.4 .3"/>
<path d="M107 277.4l.2 .3h.3M107 276.8v.6M107 277.4l.5 .3M107.5 277.7v.5M108 275l.3 .1M108 274.6l.8-.5 .3 .6-.8 .4M108 274.6l.3 .5M108 274.6v.4M108 274.6l.3 .5-.3-.1zM108 275l-1.5 .8M110.2 269.9v.5M110.2 270.4l.6 .5"/>
<path d="M110.2 269.9l.6 .4 .2 .5M112.9 272.1l-3.9 2.3M112.9 271.8l.3 .6-.3-.3zM112.9 272.1l.3 .3M112.9 271.8l.8-.5 .3 .6-.8 .5M112.9 271.8l.3 .6M112.9 271.8v.3M114.7 271.1h.1M117.7 269.3l.3 .2M117.7 269l.8-.5 .4 .6-.9 .4M117.7 269l.3 .5M117.7 269v.3"/>
<path d="M117.7 269l.3 .5-.3-.2zM117.7 269.3l-3.9 2.3M119.2 264.7v.6M119.2 265.3l.5 .5M119.2 264.7l.5 .5 .2 .4M122.6 266.5l-3.9 2.3M122.6 266.1l.3 .6-.3-.2zM122.6 266.5l.3 .2M122.6 266.1l.8-.4 .3 .6-.8 .4M122.6 266.1l.3 .6M122.6 266.1v.4M127.5 263.7l-3.9 2.3"/>
<path d="M127.5 263.4l.3 .5-.3-.2zM127.5 263.7l.3 .2M127.5 263.4l.8-.5 .3 .5-.8 .5M127.5 263.4l.3 .5M127.5 263.4v.3M128.1 260.1l.5 .5M132.3 260.9l-3.9 2.3M132.3 260.5l.4 .6-.4-.2zM132.3 260.9l.4 .2M132.3 260.5l.8-.4 .4 .5-.8 .5M132.3 260.5l.4 .6M132.3 260.5v.4"/>
<circle cx="90.5" cy="63.3" r=".56"/>
<circle cx="161.5" cy="63.3" r=".55"/>
</g>
<g fill="#000" stroke="#000" stroke-width=".24">
<path d="M55.8 38.5l1.8-.4v.7zM226.5 38.1l1.7 .4-1.7 .3zM46.3 48.9l.4 1.7h-.7zM90.5 43.1l1.7-.3v.7zM101.9 47.2l1.7-.3v.7zM107.5 59.5h.7l-.4 1.8zM147.4 53.7l1.7 .3-1.7 .4zM148.3 46.9l1.8 .3-1.8 .4zM151 54l1.7-.3v.7zM159.8 42.8l1.7 .3-1.7 .4zM164.8 53.9l.3 1.7h-.7zM87.1 63.1l.4 1.7h-.7z"/>
<path d="M97.1 71.7l1.7-.3v.6zM103.4 71.4l1.7 .3-1.7 .3zM107.8 64.9l.4 1.8h-.7zM146.8 64.9l1.8-.4v.7zM156 64.5l1.7 .4-1.7 .3zM97.1 105.3l1.7-.4v.7zM101.9 118.3l1.7-.4v.7zM148.3 117.9l1.8 .4-1.8 .3zM156 104.9l1.7 .4-1.7 .3zM182.1 110.1l1.8-.4v.7zM226.5 109.7l1.7 .4-1.7 .3zM232.7 103.9l.3 1.7h-.7z"/>
<path d="M46 128.5h.7l-.4 1.8zM86.8 124.2h.7l-.4 1.7zM97.1 133.6l1.7-.3v.7zM102.5 133.3l1.7 .3-1.7 .4zM147.8 133.2l1.7-.4v.7zM156 132.8l1.7 .4-1.7 .3zM164.4 124.2h.7l-.3 1.7zM232.3 128.5h.7l-.3 1.8zM97.2 211.7l.5-.2 .5 .2zM97.2 216.2l.5-.3 .5 .3zM97.2 214l.5-.3 .5 .3zM100.1 218.3v.6l-.4 .2z"/>
<path d="M205.1 218.5l.4 .6-.4-.2zM210 215.7l.3 .6-.3-.2zM214.9 212.9l.3 .6-.3-.2zM219.7 210.1l.3 .6-.3-.2zM224.6 207.3l.3 .6-.3-.2zM105 221.1v.6l-.5 .2zM109.9 223.9v.6l-.5 .2zM114.7 226.7v.6l-.4 .2zM119.6 229.5v.6l-.5 .3zM124.5 232.3v.6l-.5 .3zM129.3 235.1v.6l-.4 .3zM134.2 237.9v.6l-.5 .3z"/>
<path d="M199.1 221.3l.4-.2v.4zM200.2 221.3l.4 .6-.4-.2zM137.2 257.7l.3 .6-.3-.2zM139.1 240.7v.6l-.5 .3zM142.1 254.9l.3 .6-.3-.2zM146.9 252.1l.3 .6-.3-.2zM148.8 246.4v.5l-.5 .3zM151.8 249.3l.3 .6-.3-.2zM153.7 249.2v.5l-.5 .3zM108 274.6l.3 .5-.3-.1zM112.9 271.8l.3 .6-.3-.3zM117.7 269l.3 .5-.3-.2z"/>
<path d="M122.6 266.1l.3 .6-.3-.2zM127.5 263.4l.3 .5-.3-.2zM132.3 260.5l.4 .6-.4-.2z"/>
</g>
<g fill="none" stroke="#000" stroke-width=".48">
<path d="M31.1 8.7h358.1v279.5h-358.1zM114.1 6.3v2.4M210.2 4.4v4.3l-1.6-2.6h3.1l-1.5 2.6M306.2 6.3v2.4M28.6 74.2h2.5M389.2 74.2h2.5M26.7 148.5h4.4l-2.6-1.5v3l2.6-1.5M389.2 148.5l2.6 1.5v-3l-2.6 1.5h4.4M28.6 222.7h2.5M389.2 222.7h2.5M114.1 288.2v2.5M210.2 288.2l1.5 2.7h-3.1l1.6-2.7v4.4"/>
<path d="M306.2 288.2v2.5"/>
</g>
<g fill="none" stroke="#000" stroke-width=".25">
<path d="M253.8 251.1h48.1M253.8 257.7h48.1M284.4 244.6v43.6M301.9 255.4h87.3M301.9 244.6v43.6M253.8 264.2h48.1M253.8 270.7h48.1M253.8 277.3h48.1M301.9 275.1h87.3M310.6 275.1v8.8M328.1 275.1v8.8M380.5 275.1v8.8"/>
<path d="M253.8 283.9h135.4M321.4 283.9v4.3M354.3 283.9v4.3"/>
</g>
<path d="M253.8 244.6h135.4v43.6h-135.4z" fill="none" stroke="#000" stroke-width=".36"/>
<g font-size="5.7">
<text x="149.8" y="20.3">Soporte de la columna de dirección.</text>
<text x="149.8" y="27.1">Elemento ENFIBRADO</text>
<text x="215.8" y="27.1">ID Ref: 1207</text>
</g>
<g font-size="4.3">
<text x="302.4" y="264.7">Planos ensamblaje Columna de dirección</text>
<text x="302.4" y="269.9">(CDR-AU-27). Bronze ProSauto V04</text>
<text x="304.9" y="282.4">C</text>
</g>
<text font-size="3.3" x="253.9" y="240.7">Pintar en negro satinado liso</text>
<g font-size="3">
<text x="115.8" y="151.2">CDR-AU-V27-SOPCDR02</text>
<text x="124.1" y="154.8">SCALE 1 / 3</text>
<text x="254.3" y="250.5">Adrian Parro</text>
<text x="284.9" y="250.1">18/07/2014</text>
<text x="339.5" y="251.1">Simumak</text>
<text x="254.3" y="256.5">Sergio Torremocha</text>
<text x="284.9" y="256.6">18/07/2014</text>
<text x="383.2" y="281.9">10</text>
</g>
<text font-size="2.8" x="328.6" y="281.7">SMK-BRZSMC-04-FFB250-27-ENS10</text>
<g font-size="2.4">
<text x="65.4" y="8">4</text>
<text x="161.4" y="8">3</text>
<text x="257.5" y="8">2</text>
<text x="353.6" y="8">1</text>
<text x="28.7" y="38">D</text>
<text x="138.4" y="39.4">752.00</text>
<text x="390" y="38">D</text>
<text x="122.4" y="44">310.00</text>
<text x="122.4" y="48.1">210.00</text>
<text x="108.7" y="56.4" transform="rotate(-90 108.7 56.4)">16.00</text>
<text x="140" y="54.9">8.00</text>
<text x="137.8" y="65.8">47.50</text>
<text x="108.1" y="72.6">35.00</text>
<text x="47.2" y="93.2" transform="rotate(-90 47.2 93.2)">355.00</text>
<text x="165.6" y="93.6" transform="rotate(-90 165.6 93.6)">314.00</text>
<text x="88" y="98.2" transform="rotate(-90 88 98.2)">274.00</text>
<text x="123.8" y="106.2">264.50</text>
<text x="28.8" y="112.2">C</text>
<text x="201.6" y="111">201.00</text>
<text x="390.1" y="112.2">C</text>
<text x="122.4" y="119.2">210.00</text>
<text x="233.5" y="120.8" transform="rotate(-90 233.5 120.8)">115.00</text>
<text x="107.4" y="134.5">31.00</text>
<text x="138.7" y="134">43.50</text>
<text x="28.8" y="186.5">B</text>
<text x="390.1" y="186.5">B</text>
<text x="254.3" y="246.8">DRAWN</text>
<text x="254.3" y="253.4">CHECKED</text>
<text x="302.4" y="257.6">TITLE</text>
<text x="28.8" y="260.7">A</text>
<text x="254.3" y="259.9">QA</text>
<text x="390" y="260.7">A</text>
<text x="254.3" y="266.5">MFG</text>
<text x="254.3" y="273.1">APPROVED</text>
<text x="303.8" y="277.4">SIZE</text>
<text x="328.6" y="277.4">DWG NO</text>
<text x="382.7" y="277.4">REV</text>
<text x="302.4" y="286.2">SCALE</text>
<text x="354.8" y="287.7">SHEET 11 OF 14</text>
<text x="65.4" y="290.7">4</text>
<text x="161.4" y="290.7">3</text>
<text x="257.5" y="290.7">2</text>
<text x="353.6" y="290.7">1</text>
</g>
</svg>
